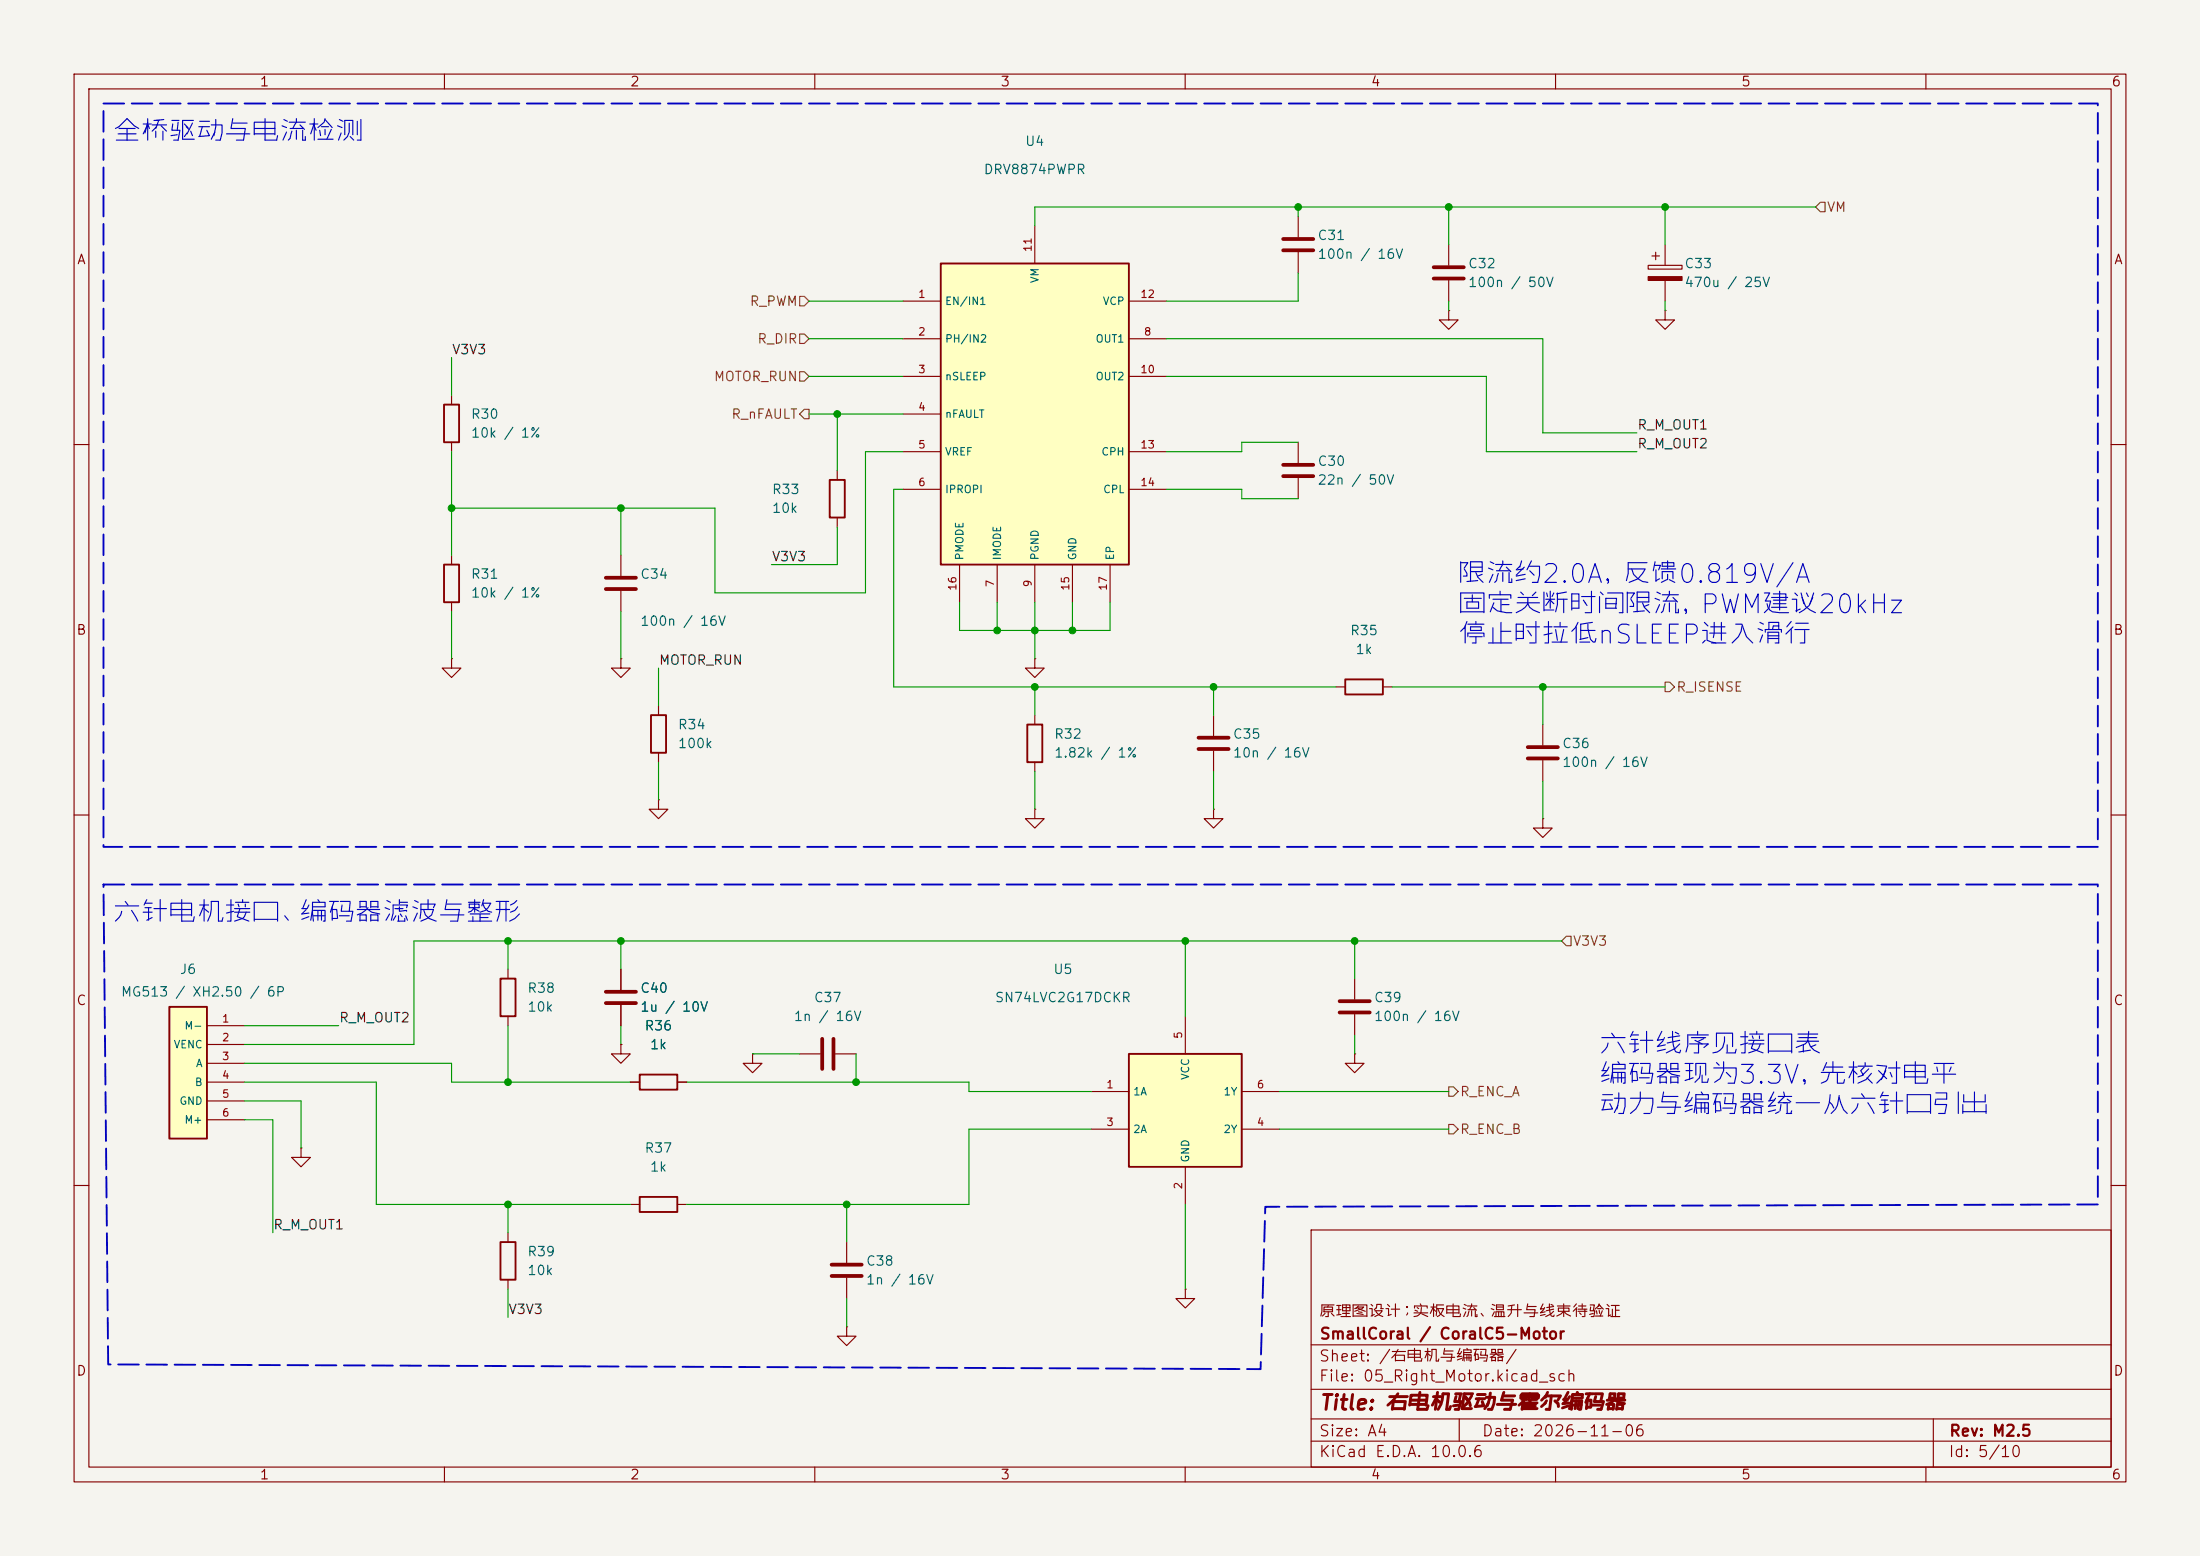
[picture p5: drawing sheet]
<svg xmlns="http://www.w3.org/2000/svg" width="297mm" height="210mm" viewBox="0 0 297 210" stroke-linecap="round" stroke-linejoin="round" font-family="sans-serif">
<path d="M0 0h297v210h-297z" fill="#f5f4ef" stroke="#f5f4ef" stroke-width=".14"/>
<g fill="none" stroke="#840000" stroke-width=".15">
<path d="M10 10h277v190h-277zM12 12h273v186h-273zM60 10v2M110 10v2M160 10v2M210 10v2M260 10v2M195.6 33v2.8M195.6 37.8v2.8M10 60h2M285 60h2M180.3 92.7h1.3"/>
<path d="M186.7 92.7h1.3M10 110h2M285 110h2M68.6 130.8v1.3M68.6 137.2v1.2M40.6 154.9v1.3h1.3l-1.3 1.3-1.2-1.3h1.2M40.6 154.9h.1M10 160h2M177 166h108v32h-108zM285 160h2M60 198v2M110 198v2"/>
<path d="M160 198v2M177 194.5h108M177 191.5h108M177 187.5h108M177 181.5h108M197 191.5v3M210 198v2M260 198v2M261 191.5v6.5"/>
</g>
<path d="M181.6 91.7h5.1v2h-5.1zM67.6 132.1h2v5.1h-2z" fill="none" stroke="#840000" stroke-width=".25"/>
<path d="M193.5 36.1h4.1M193.5 37.6h4.1" fill="none" stroke="#840000" stroke-width=".51"/>
<path d="M22.9 135.9h5v17.8h-5z" fill="#ffffc2"/>
<path d="M22.9 135.9h5v17.8h-5z" fill="none" stroke="#840000" stroke-width=".25"/>
<path d="M208.3 97.8v2.8M208.3 110.5v1.3h1.2l-1.2 1.2-1.3-1.2h1.3M208.3 110.5h.1M208.3 102.6v2.8M27.9 138.4h5.1M83.8 130.8v2.8M83.8 135.6v2.8M27.9 141h5.1M27.9 143.5h5.1M27.9 146.1h5.1M27.9 148.6h5.1M27.9 151.1h5.1" fill="none" stroke="#840000" stroke-width=".15"/>
<path d="M206.2 100.8h4.1M206.2 102.4h4.1M81.8 133.9h4.1M81.8 135.4h4.1" fill="none" stroke="#840000" stroke-width=".51"/>
<path d="M127 35.6h25.4v40.6h-25.4z" fill="#ffffc2"/>
<path d="M127 35.6h25.4v40.6h-25.4zM59.9 54.6h2.1v5.1h-2.1zM59.9 76.2h2.1v5.1h-2.1z" fill="none" stroke="#840000" stroke-width=".25"/>
<g fill="none" stroke="#840000" stroke-width=".15">
<path d="M139.7 30.5v5.1M61 53.3v1.3M61 59.7v1.3M121.9 40.6h5.1M121.9 45.7h5.1M121.9 50.8h5.1M121.9 55.9h5.1M152.4 40.6h5.1M152.4 45.7h5.1M152.4 50.8h5.1M224.8 41.9v1.3h1.3l-1.3 1.3-1.3-1.3h1.3M224.8 41.9h.1"/>
<path d="M61 74.9v1.3M121.9 61h5.1M121.9 66h5.1M129.5 76.2v5.1M134.6 76.2v5.1M139.7 76.2v5.1M144.8 76.2v5.1M149.9 76.2v5.1M152.4 61h5.1M152.4 66h5.1M61 88.9v1.3h1.2l-1.2 1.2-1.3-1.2h1.3M61 88.9h.1"/>
<path d="M61 81.3v1.3"/>
</g>
<path d="M152.4 142.2h15.2v15.3h-15.2z" fill="#ffffc2"/>
<path d="M112 64.8h2v5.1h-2zM87.9 96.5h2v5.1h-2zM138.7 97.8h2v5.1h-2zM86.4 145h5v2.1h-5zM152.4 142.2h15.2v15.3h-15.2zM67.6 167.6h2v5.1h-2zM86.4 161.5h5v2.1h-5z" fill="none" stroke="#840000" stroke-width=".25"/>
<g fill="none" stroke="#840000" stroke-width=".15">
<path d="M175.3 29.2v2.8M175.3 34v2.8M222.5 35.8h4.6v.5h-4.6zM223 34.5h1M223.5 34v1.1M224.8 33v2.8M224.8 37.8v2.8M175.3 59.7v2.8M195.6 41.9v1.3h1.2l-1.2 1.3-1.3-1.3h1.3M195.6 41.9h.1M83.8 74.9v2.8M83.8 79.8v2.8"/>
<path d="M113 63.5v1.3M113 69.9v1.2M175.3 64.5v2.8M83.8 88.9v1.3h1.3l-1.3 1.2-1.3-1.2h1.3M83.8 88.9h.1M88.9 95.3v1.2M139.7 88.9v1.3h1.3l-1.3 1.2-1.3-1.2h1.3M139.7 88.9h.1M139.7 96.5v1.3M163.8 96.5v2.8M88.9 108v1.2h1.3l-1.3 1.3-1.3-1.3h1.3M88.9 108h.1"/>
<path d="M88.9 101.6v1.3M139.7 109.2v1.3h1.3l-1.3 1.3-1.3-1.3h1.3M139.7 109.2h.1M139.7 102.9v1.2M163.8 109.2v1.3h1.3l-1.3 1.3-1.2-1.3h1.2M163.8 109.2h.1M163.8 101.3v2.8M83.8 130.8v2.8M83.8 135.6v2.8M160 137.2v5M182.9 132.1v2.8M182.9 136.9v2.8"/>
<path d="M83.8 141v1.2h1.3l-1.3 1.3-1.3-1.3h1.3M83.8 141h.1M85.1 146.1h1.3M91.4 146.1h1.3M101.6 142.2v1.3h1.3l-1.3 1.3-1.3-1.3h1.3M101.6 142.2h.1M107.9 142.2h2.8M112.8 142.2h2.8M147.3 147.3h5.1M147.3 152.4h5.1M160 157.5v5.1M167.6 147.3h5.1"/>
<path d="M167.6 152.4h5.1M182.9 142.2v1.3h1.2l-1.2 1.3-1.3-1.3h1.3M182.9 142.2h.1M68.6 166.4v1.2M68.6 172.7v1.3M85.1 162.6h1.3M91.4 162.6h1.3M114.3 179.1v1.2h1.3l-1.3 1.3-1.3-1.3h1.3M114.3 179.1h.1M114.3 167.6v2.8M114.3 172.5v2.8M160 174v1.3h1.3l-1.3 1.2-1.3-1.2h1.3"/>
<path d="M160 174h.1"/>
</g>
<g fill="none" stroke="#840000" stroke-width=".51">
<path d="M173.2 32.3h4.1M173.2 33.8h4.1M81.8 78h4.1M81.8 79.5h4.1M173.2 62.7h4.1M173.2 64.3h4.1M161.8 99.6h4.1M161.8 101.1h4.1M180.8 135.1h4.1M180.8 136.7h4.1M111 140.2v4.1M112.5 140.2v4.1"/>
<path d="M112.3 170.7h4M112.3 172.2h4"/>
</g>
<path d="M222.5 37.3h4.6v.5h-4.6z" fill="#840000" stroke="#840000" stroke-width=".15"/>
<path d="M245.7 27.3h.7v1.3h-.7l-.6-.7zM107.9 50.2h.7l.6 .6-.6 .6h-.7zM107.9 45.1h.7l.6 .6-.6 .7h-.7zM107.9 40h.7l.6 .6-.6 .7h-.7zM108.6 55.2h.6v1.3h-.6l-.7-.6zM224.8 92.1h.6l.7 .6-.7 .6h-.6zM211.5 126.4h.6v1.2h-.6l-.7-.6zM195.6 151.8h.6l.6 .6-.6 .6h-.6zM195.6 146.7h.6l.6 .6-.6 .7h-.6z" fill="none" stroke="#725600" stroke-width=".15"/>
<g fill="none" stroke="#009600" stroke-width=".15">
<path d="M175.3 36.8v3.8h-17.8M175.3 27.9v1.3M195.6 27.9v5.1M224.8 27.9v5.1M245.1 27.9h-105.4v2.6M61 48.3v5M109.2 40.6h12.7M109.2 45.7h12.7M109.2 55.9h12.7M109.2 50.8h12.7M113 55.9v7.6M157.5 45.7h50.8v12.7h12.7"/>
<path d="M157.5 50.8h43.2v10.2h20.3M175.3 59.7h-7.7v1.3h-10.1M195.6 40.6v1.3M224.8 40.6v1.3M61 61v13.9M83.8 68.6v6.3M113 71.1v5.1h-8.9M121.9 61h-5.1v19h-20.3v-11.4h-35.5M121.9 66h-1.3v26.7h59.7M157.5 66h10.1v1.3h7.7M61 82.6v6.3M83.8 82.6v6.3"/>
<path d="M88.9 90.2v5.1M129.5 81.3v3.8h20.4v-3.8M134.6 81.3v3.8M139.7 81.3v7.6M139.7 92.7v3.8M144.8 81.3v3.8M163.8 92.7v3.8M188 92.7h36.8M208.3 92.7v5.1M88.9 102.9v5.1M139.7 104.1v5.1M163.8 104.1v5.1"/>
<path d="M208.3 105.4v5.1M33 138.4h12.7M68.6 127v3.8M68.6 138.4v7.7M83.8 127v3.8M83.8 138.4v2.6M160 127v10.2M182.9 127v5.1M182.9 139.7v2.5M210.8 127h-154.9v14h-22.9M33 143.5h28v2.6h24.1M33 146.1h17.8v16.5h34.3"/>
<path d="M33 151.1h3.8v15.3M33 148.6h7.6v6.3M92.7 146.1h38.1v1.2h16.5M101.6 142.2h6.3M115.6 142.2v3.9M147.3 152.4h-16.5v10.2h-38.1M172.7 152.4h22.9M172.7 147.3h22.9M68.6 162.6v3.8M68.6 174v3.8M114.3 162.6v5M114.3 175.3v3.8"/>
<path d="M160 162.6v11.4"/>
</g>
<path d="M14 14h269.2v100.3h-269.2zM14 119.4h269.2v43.2l-112.4 .3-.6 21.9-155.6-.6-.6-64.8" fill="none" stroke="#0000c2" stroke-width=".25" stroke-dasharray="2.8 1"/>
<g fill="#009600" stroke="#009600" stroke-width=".14">
<circle cx="113" cy="55.9" r=".46"/>
<circle cx="134.6" cy="85.1" r=".46"/>
<circle cx="139.7" cy="92.7" r=".46"/>
<circle cx="139.7" cy="85.1" r=".46"/>
<circle cx="144.8" cy="85.1" r=".46"/>
<circle cx="182.9" cy="127" r=".46"/>
<circle cx="61" cy="68.6" r=".46"/>
<circle cx="83.8" cy="68.6" r=".46"/>
<circle cx="208.3" cy="92.7" r=".46"/>
<circle cx="163.8" cy="92.7" r=".46"/>
<circle cx="175.3" cy="27.9" r=".46"/>
<circle cx="195.6" cy="27.9" r=".46"/>
<circle cx="224.8" cy="27.9" r=".46"/>
<circle cx="68.6" cy="127" r=".46"/>
<circle cx="83.8" cy="127" r=".46"/>
<circle cx="68.6" cy="146.1" r=".46"/>
<circle cx="160" cy="127" r=".46"/>
<circle cx="115.6" cy="146.1" r=".46"/>
<circle cx="114.3" cy="162.6" r=".46"/>
<circle cx="68.6" cy="162.6" r=".46"/>
</g>
<g font-size="2.5" fill="#0000c2">
<text x="15.1" y="19.7">全桥驱动与电流检测</text>
<text x="196.7" y="79.4">限流约2.0A，反馈0.819V/A</text>
<text x="196.7" y="83.5">固定关断时间限流，PWM建议20kHz</text>
<text x="196.7" y="87.5">停止时拉低nSLEEP进入滑行</text>
<text x="15.1" y="125.1">六针电机接口、编码器滤波与整形</text>
<text x="215.7" y="142.9">六针线序见接口表</text>
<text x="215.7" y="147">编码器现为3.3V，先核对电平</text>
<text x="215.7" y="151">动力与编码器统一从六针口引出</text>
</g>
<text font-size="2" fill="#840000" x="178" y="190.8">Title: 右电机驱动与霍尔编码器</text>
<g font-size="1.5" fill="#840000">
<text x="178" y="178.1">原理图设计；实板电流、温升与线束待验证</text>
<text x="178" y="184.1">Sheet: /右电机与编码器/</text>
<text x="178" y="181.1">SmallCoral / CoralC5-Motor</text>
<text x="178" y="186.8">File: 05_Right_Motor.kicad_sch</text>
<text x="178" y="197">KiCad E.D.A. 10.0.6</text>
<text x="178" y="194.2">Size: A4</text>
<text x="200" y="194.2">Date: 2026-11-06</text>
<text x="263" y="197">Id: 5/10</text>
<text x="263" y="194.2">Rev: M2.5</text>
</g>
<g font-size="1.3" fill="#840000">
<text x="35" y="12">1</text>
<text x="85" y="12">2</text>
<text x="135" y="12">3</text>
<text x="185" y="12">4</text>
<text x="235" y="12">5</text>
<text x="285" y="12">6</text>
<text x="10.3" y="36">A</text>
<text x="285.3" y="36">A</text>
<text x="10.2" y="86">B</text>
<text x="285.2" y="86">B</text>
<text x="10.2" y="136">C</text>
<text x="285.2" y="136">C</text>
<text x="10.2" y="186">D</text>
<text x="285.2" y="186">D</text>
<text x="35" y="200">1</text>
<text x="85" y="200">2</text>
<text x="135" y="200">3</text>
<text x="185" y="200">4</text>
<text x="235" y="200">5</text>
<text x="285" y="200">6</text>
</g>
<g font-size="1.3" fill="#006464">
<text x="132.7" y="23.8">DRV8874PWPR</text>
<text x="138.3" y="20">U4</text>
<text x="177.8" y="32.7">C31</text>
<text x="177.8" y="35.3">100n / 16V</text>
<text x="198.1" y="36.5">C32</text>
<text x="198.1" y="39.1">100n / 50V</text>
<text x="227.3" y="36.5">C33</text>
<text x="227.3" y="39.1">470u / 25V</text>
<text x="63.5" y="56.8">R30</text>
<text x="63.5" y="59.4">10k / 1%</text>
<text x="177.8" y="63.2">C30</text>
<text x="177.8" y="65.7">22n / 50V</text>
<text x="104.1" y="67">R33</text>
<text x="104.1" y="69.5">10k</text>
<text x="63.5" y="78.4">R31</text>
<text x="63.5" y="81">10k / 1%</text>
<text x="86.3" y="78.4">C34</text>
<text x="86.3" y="84.8">100n / 16V</text>
<text x="182.2" y="86.1">R35</text>
<text x="182.9" y="88.6">1k</text>
<text x="91.4" y="98.8">R34</text>
<text x="91.4" y="101.3">100k</text>
<text x="142.2" y="100">R32</text>
<text x="166.4" y="100">C35</text>
<text x="210.8" y="101.3">C36</text>
<text x="142.2" y="102.6">1.82k / 1%</text>
<text x="166.4" y="102.6">10n / 16V</text>
<text x="210.8" y="103.8">100n / 16V</text>
<text x="24.2" y="131.8">J6</text>
<text x="142.1" y="131.8">U5</text>
<text x="16.2" y="134.8">MG513 / XH2.50 / 6P</text>
<text x="71.1" y="134.3">R38</text>
<text x="71.1" y="136.9">10k</text>
<text x="86.3" y="134.3">C40</text>
<text x="86.3" y="136.9">1u / 10V</text>
<text x="109.8" y="135.6">C37</text>
<text x="134.2" y="135.6">SN74LVC2G17DCKR</text>
<text x="185.4" y="135.6">C39</text>
<text x="86.9" y="139.4">R36</text>
<text x="87.7" y="141.9">1k</text>
<text x="107.1" y="138.1">1n / 16V</text>
<text x="185.4" y="138.1">100n / 16V</text>
<text x="86.9" y="155.9">R37</text>
<text x="87.7" y="158.4">1k</text>
<text x="71.1" y="169.9">R39</text>
<text x="71.1" y="172.4">10k</text>
<text x="116.8" y="171.1">C38</text>
<text x="116.8" y="173.7">1n / 16V</text>
</g>
<g font-size="1.3" fill="#725600">
<text x="246.5" y="28.9">VM</text>
<text x="101.1" y="41.6">R_PWM</text>
<text x="102.1" y="46.7">R_DIR</text>
<text x="96.3" y="51.8">MOTOR_RUN</text>
<text x="98.6" y="56.8">R_nFAULT</text>
<text x="226.2" y="93.7">R_ISENSE</text>
<text x="212.3" y="128">V3V3</text>
<text x="197" y="148.3">R_ENC_A</text>
<text x="197" y="153.4">R_ENC_B</text>
</g>
<g font-size="1.3" fill="#0f0f0f">
<text x="60.9" y="48.1">V3V3</text>
<text x="221" y="58.3">R_M_OUT1</text>
<text x="221" y="60.8">R_M_OUT2</text>
<text x="104.1" y="76.1">V3V3</text>
<text x="88.9" y="90">MOTOR_RUN</text>
<text x="45.7" y="138.3">R_M_OUT2</text>
<text x="36.8" y="166.2">R_M_OUT1</text>
<text x="68.6" y="177.7">V3V3</text>
</g>
<g font-size="1" fill="#a90000">
<text x="139.5" y="34.1" transform="rotate(-90 139.5 34.1)">11</text>
<text x="123.9" y="40.5">1</text>
<text x="153.9" y="40.5">12</text>
<text x="123.9" y="45.5">2</text>
<text x="154.4" y="45.5">8</text>
<text x="123.9" y="50.6">3</text>
<text x="153.9" y="50.6">10</text>
<text x="123.9" y="55.7">4</text>
<text x="123.9" y="60.8">5</text>
<text x="123.9" y="65.9">6</text>
<text x="153.9" y="60.8">13</text>
<text x="153.9" y="65.9">14</text>
<text x="129.4" y="79.8" transform="rotate(-90 129.4 79.8)">16</text>
<text x="134.4" y="79.3" transform="rotate(-90 134.4 79.3)">7</text>
<text x="139.5" y="79.3" transform="rotate(-90 139.5 79.3)">9</text>
<text x="144.6" y="79.8" transform="rotate(-90 144.6 79.8)">15</text>
<text x="149.7" y="79.8" transform="rotate(-90 149.7 79.8)">17</text>
<text x="29.9" y="138.2">1</text>
<text x="29.9" y="140.8">2</text>
<text x="29.9" y="143.3">3</text>
<text x="159.8" y="140.3" transform="rotate(-90 159.8 140.3)">5</text>
<text x="29.9" y="145.9">4</text>
<text x="29.9" y="148.4">5</text>
<text x="149.3" y="147.1">1</text>
<text x="169.6" y="147.1">6</text>
<text x="29.9" y="150.9">6</text>
<text x="149.3" y="152.2">3</text>
<text x="169.6" y="152.2">4</text>
<text x="159.8" y="160.6" transform="rotate(-90 159.8 160.6)">2</text>
</g>
<g font-size="1" fill="#006464">
<text x="127.5" y="41.4">EN/IN1</text>
<text x="140.5" y="38.3" transform="rotate(-90 140.5 38.3)">VM</text>
<text x="148.8" y="41.4">VCP</text>
<text x="127.5" y="46.5">PH/IN2</text>
<text x="147.8" y="46.5">OUT1</text>
<text x="127.5" y="51.6">nSLEEP</text>
<text x="147.8" y="51.6">OUT2</text>
<text x="127.5" y="56.6">nFAULT</text>
<text x="127.5" y="61.7">VREF</text>
<text x="148.6" y="61.7">CPH</text>
<text x="127.5" y="66.8">IPROPI</text>
<text x="148.8" y="66.8">CPL</text>
<text x="130.3" y="75.7" transform="rotate(-90 130.3 75.7)">PMODE</text>
<text x="135.4" y="75.7" transform="rotate(-90 135.4 75.7)">IMODE</text>
<text x="140.5" y="75.7" transform="rotate(-90 140.5 75.7)">PGND</text>
<text x="145.5" y="75.7" transform="rotate(-90 145.5 75.7)">GND</text>
<text x="150.6" y="75.7" transform="rotate(-90 150.6 75.7)">EP</text>
<text x="23.4" y="141.7">VENC</text>
<text x="24.8" y="139.2">M-</text>
<text x="24.1" y="149.4">GND</text>
<text x="26.2" y="146.8">B</text>
<text x="26.4" y="144.3">A</text>
<text x="152.9" y="148.1">1A</text>
<text x="160.8" y="145.8" transform="rotate(-90 160.8 145.8)">VCC</text>
<text x="165.1" y="148.1">1Y</text>
<text x="24.8" y="151.9">M+</text>
<text x="152.9" y="153.2">2A</text>
<text x="165.1" y="153.2">2Y</text>
<text x="160.8" y="157" transform="rotate(-90 160.8 157)">GND</text>
</g>
</svg>
